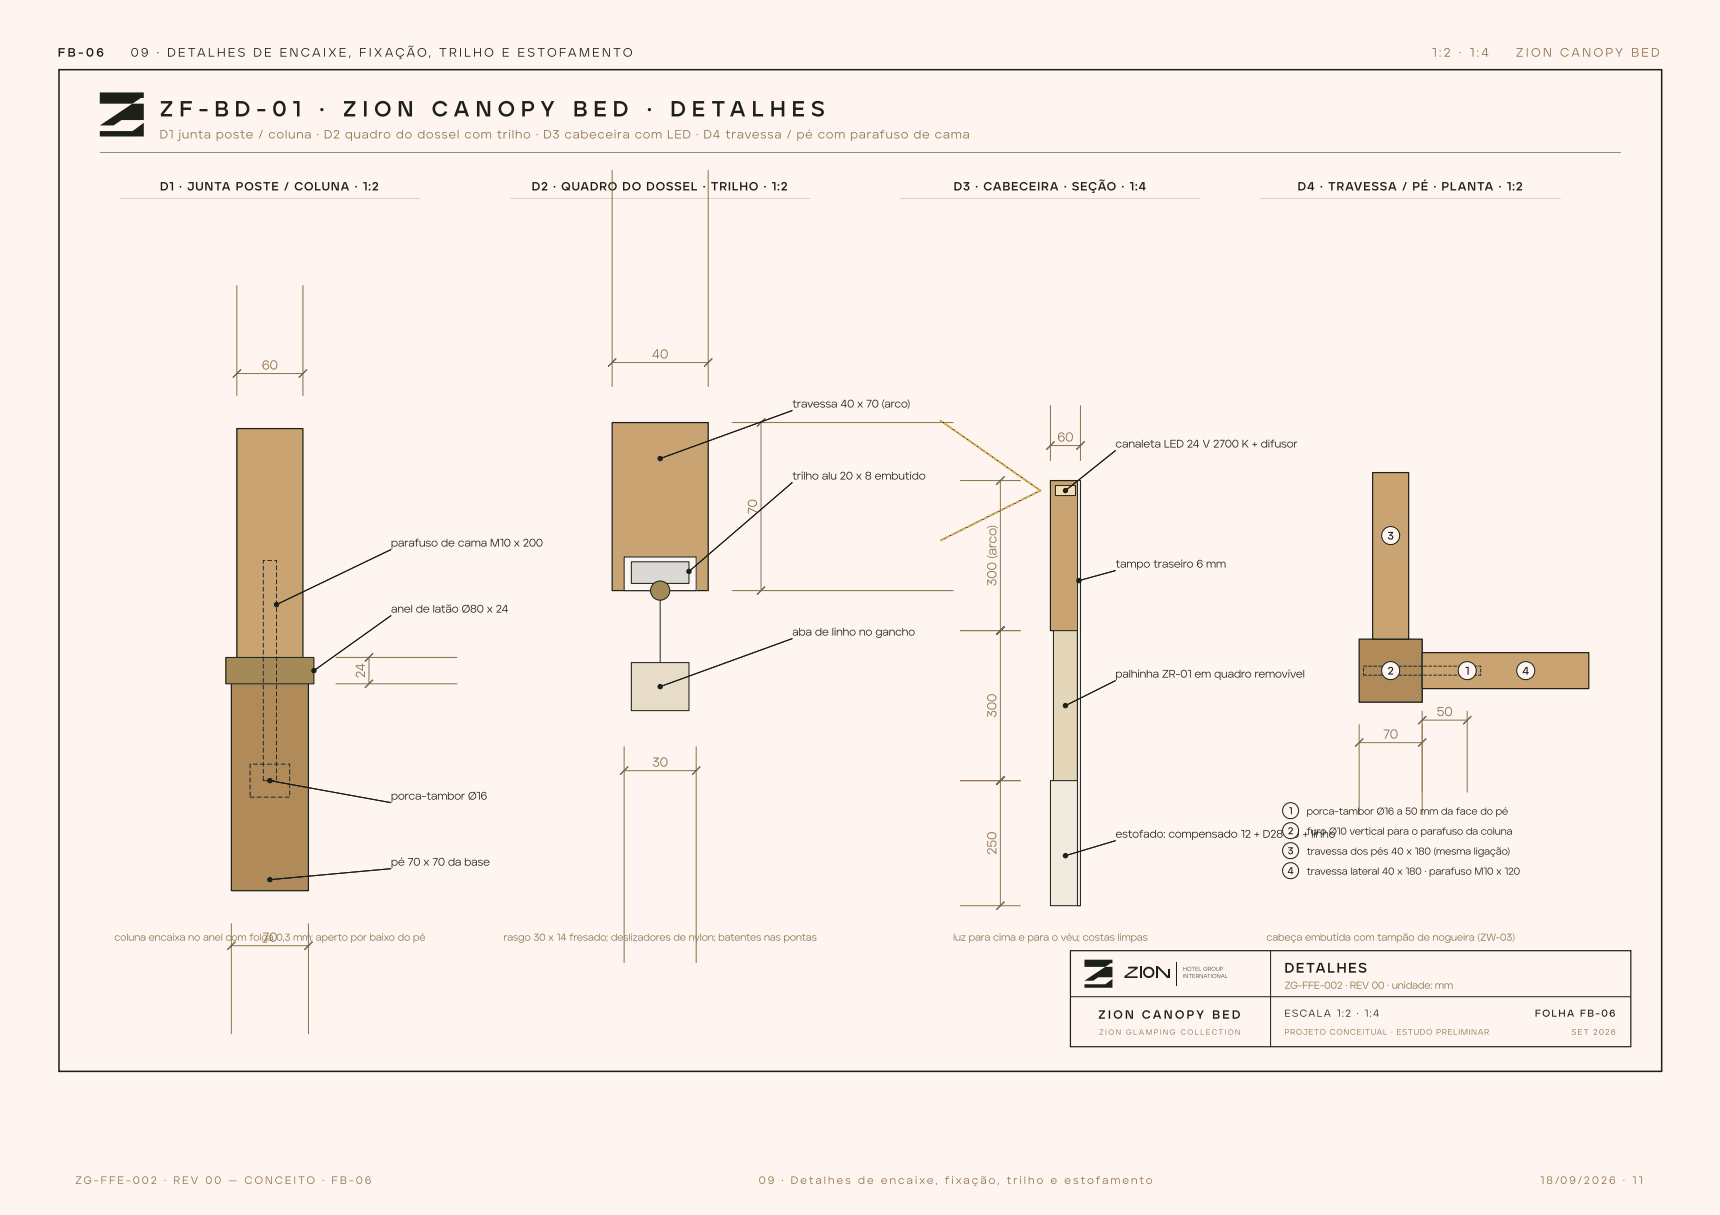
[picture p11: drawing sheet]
<svg xmlns="http://www.w3.org/2000/svg" width="297mm" height="210mm" viewBox="0 0 297 210" stroke-linecap="round" stroke-linejoin="round" font-family="sans-serif">
<g fill="#fef5f0">
<path d="M0 0h297v209.9h-297z"/>
<path d="M10.1 11.9h277v173.3h-277z"/>
</g>
<path d="M10.2 12h276.7v173.1h-276.7z" fill="none" stroke="#1b2117" stroke-width=".26"/>
<g fill="#1b2117">
<path d="M17.2 16h7.6v.9h-.5l-1.4 1h-5.7z"/>
<path d="M17.2 21.7l5.7-3.8h1.9v2.8h-3.8l-1.4 1z"/>
<path d="M17.2 22.6h5.7l1.9-1.4v2.4h-7.6z"/>
</g>
<path d="M17.2 26.3h262.7" fill="none" stroke="#1b2117" stroke-width=".17"/>
<path d="M184.8 164.2h96.8v16.6h-96.8z" fill="#fef5f0"/>
<path d="M184.8 164.2h96.8v16.6h-96.8z" fill="none" stroke="#1b2117" stroke-width=".21"/>
<path d="M184.8 172.2h96.8M219.4 164.2v16.6" fill="none" stroke="#1b2117" stroke-width=".17"/>
<g fill="#1b2117">
<path d="M187.3 165.8h4.8v.6h-.3l-1 .6h-3.5z"/>
<path d="M187.3 169.4l3.5-2.4h1.3v1.8h-2.4l-.9 .6z"/>
<path d="M187.3 170h3.6l1.2-.9v1.5h-4.8z"/>
<path d="M194.8 167h1.7v.3l-2 1.4h2v.2h-2.3v-.3l1.8-1.3h-1.2z"/>
<path d="M196.8 167h.3v1.9h-.3z"/>
</g>
<circle cx="198.4" cy="168" r=".82" fill="none" stroke="#1b2117" stroke-width=".32"/>
<g fill="#1b2117">
<path d="M199.6 167h.3v1.9h-.3z"/>
<path d="M199.7 167h.4l1.9 1.9h-.5z"/>
<path d="M201.8 167.6h.3v1.3h-.3z"/>
</g>
<path d="M203.2 166.1v4.2" fill="none" stroke="#1b2117" stroke-width=".17"/>
<path d="M20.7 34.3h51.8M88.1 34.3h51.8M155.5 34.3h51.8M217.7 34.3h51.8" fill="none" stroke="#ded6bf" stroke-width=".17"/>
<path d="M40 115.8h13.3v38.1h-13.3z" fill="#b08a58"/>
<path d="M40 115.8h13.3v38.1h-13.3z" fill="none" stroke="#1b2117" stroke-width=".21"/>
<path d="M40.9 74h11.4v41.8h-11.4z" fill="#c9a472"/>
<path d="M40.9 74h11.4v41.8h-11.4z" fill="none" stroke="#1b2117" stroke-width=".21"/>
<path d="M39 113.6h15.2v4.5h-15.2z" fill="#a48a57"/>
<path d="M39 113.6h15.2v4.5h-15.2z" fill="none" stroke="#1b2117" stroke-width=".17"/>
<g fill="#1b2117">
<path d="M46.6 134.8l.8 .1h-.7zM47.7 134h.1l-.1 .8zM47.7 132.8h.1l-.1 .8zM47.7 131.6h.1l-.1 .8zM47.7 130.3l.1 .1-.1 .8zM47.7 129.1l.1 .1-.1 .8zM47.7 127.9l.1 .1-.1 .7zM47.7 126.7l.1 .1-.1 .7zM47.7 125.5l.1 .1-.1 .7zM47.7 124.3l.1 .1-.1 .7zM47.7 123.1h.1l-.1 .8zM47.7 121.9h.1l-.1 .8zM47.7 120.7h.1l-.1 .8zM47.7 119.5h.1l-.1 .8zM47.7 118.2l.1 .1-.1 .8zM47.7 117l.1 .1-.1 .8zM47.7 115.8l.1 .1-.1 .8zM47.7 114.6l.1 .1-.1 .7zM47.7 113.4l.1 .1-.1 .7zM47.7 112.2l.1 .1-.1 .7zM47.7 111h.1l-.1 .8zM47.7 109.8h.1l-.1 .8zM47.7 108.6h.1l-.1 .8zM47.7 107.4h.1l-.1 .8zM47.7 106.1l.1 .1-.1 .8zM47.7 104.9l.1 .1-.1 .8zM47.7 103.7l.1 .1-.1 .8zM47.7 102.5l.1 .1-.1 .7zM47.7 101.3l.1 .1-.1 .7zM47.7 100.1l.1 .1-.1 .7zM47.7 98.9h.1l-.1 .8zM47.7 97.7h.1l-.1 .8zM47.4 96.8h.4v.5l-.1-.1v-.4l-.3 .1zM46.2 96.8h.8l-.8 .1zM45.4 96.8h.4h-.3v.6zM45.4 97.8h.1v.8zM45.4 99h.1v.8zM45.4 100.2h.1v.8zM45.4 101.4h.1v.8zM45.4 102.6h.1v.8zM45.4 103.8l.1 .1v.7zM45.4 105l.1 .1v.7zM45.4 106.2l.1 .1v.7zM45.4 107.4l.1 .1v.8zM45.4 108.6l.1 .1v.8zM45.4 109.8l.1 .1v.8zM45.4 111.1h.1v.8zM45.4 112.3h.1v.8zM45.4 113.5h.1v.8zM45.4 114.7h.1v.8zM45.4 115.9l.1 .1v.7zM45.4 117.1l.1 .1v.7zM45.4 118.3l.1 .1v.7zM45.4 119.5l.1 .1v.8zM45.4 120.7l.1 .1v.8zM45.4 121.9l.1 .1v.8zM45.4 123.2h.1v.8zM45.4 124.4h.1v.8zM45.4 125.6h.1v.8zM45.4 126.8h.1v.8zM45.4 128h.1v.8zM45.4 129.2l.1 .1v.7zM45.4 130.4l.1 .1v.7zM45.4 131.6l.1 .1v.7zM45.4 132.8l.1 .1v.8zM45.4 134l.1 .1v.8zM45.4 134.8l.8 .1h-.7z"/>
<path d="M44.3 137.7h.9l-.8 .1zM45.5 137.7h.9l-.8 .1zM46.8 137.7h.8l-.8 .1zM48 137.7h.8l-.8 .1zM49.2 137.7h.8l-.8 .1zM50 136.5l.1 .1-.1 .8zM50 135.3l.1 .1-.1 .8zM50 134.1l.1 .1-.1 .8zM50 132.9l.1 .1-.1 .7zM49.7 131.9h.4v.6h-.1v-.5l-.2 .1zM48.5 131.9l.8 .1-.7 .1zM47.3 131.9l.8 .1-.7 .1zM46.1 131.9l.8 .1-.7 .1zM44.9 131.9l.8 .1-.8 .1zM43.7 131.9l.8 .1-.8 .1zM43.1 131.9l.2 .1h-.1v.7zM43.1 133.1l.2 .1-.1 .8zM43.1 134.3l.2 .1-.1 .8zM43.1 135.5l.2 .1-.1 .8zM43.1 136.8h.2l-.1 .8zM43.1 137.7h.9l-.8 .1z"/>
</g>
<path d="M40.9 49.3v19M52.3 49.3v19M40.9 64.5h11.4M58 118.1h20.9M58 113.6h20.9M63.7 113.6v4.5M40 159.6v19M53.3 159.6v19M40 163.4h13.3" fill="none" stroke="#8b714e" stroke-width=".17"/>
<path d="M41.6 63.8l-1.4 1.4zM51.6 65.2l1.4-1.4zM54.2 115.8l13.3-9.5zM63 118.8l1.4-1.4zM63 114.3l1.4-1.4zM40.6 162.7l-1.3 1.4zM54 162.7l-1.4 1.4z" fill="#000"/>
<path d="M41.6 63.8l-1.4 1.4M53 63.8l-1.4 1.4M64.4 117.4l-1.4 1.4M64.4 112.9l-1.4 1.4M40.6 162.7l-1.3 1.4M54 162.7l-1.4 1.4" fill="none" stroke="#8b714e" stroke-width=".19"/>
<path d="M67.5 106.3l-13.3 9.5" fill="none" stroke="#1b2117" stroke-width=".17"/>
<circle cx="54.2" cy="115.8" r=".38" fill="#1b2117"/>
<g fill="none" stroke="#1b2117" stroke-width=".17">
<path d="M67.5 94.9l-19.8 9.5"/>
<circle cx="54.2" cy="115.8" r=".38"/>
</g>
<path d="M47.7 104.4l19.8-9.5z" fill="#000"/>
<circle cx="47.7" cy="104.4" r=".38" fill="#1b2117"/>
<g fill="none" stroke="#1b2117" stroke-width=".17">
<path d="M46.6 134.9l20.9 3.8"/>
<circle cx="47.7" cy="104.4" r=".38"/>
</g>
<path d="M46.6 134.9l20.9 3.8z" fill="#000"/>
<circle cx="46.6" cy="134.9" r=".38" fill="#1b2117"/>
<g fill="none" stroke="#1b2117" stroke-width=".17">
<path d="M67.5 150.1l-20.9 1.9"/>
<circle cx="46.6" cy="134.9" r=".38"/>
</g>
<path d="M46.6 152l20.9-1.9z" fill="#000"/>
<circle cx="46.6" cy="152" r=".38" fill="#1b2117"/>
<circle cx="46.6" cy="152" r=".38" fill="none" stroke="#1b2117" stroke-width=".17"/>
<path d="M105.7 73h16.6v29h-16.6z" fill="#c9a472"/>
<path d="M105.7 73h16.6v29h-16.6z" fill="none" stroke="#1b2117" stroke-width=".21"/>
<path d="M107.8 96.2h12.4v5.8h-12.4z" fill="#fef5f0"/>
<path d="M107.8 96.2h12.4v5.8h-12.4z" fill="none" stroke="#1b2117" stroke-width=".17"/>
<path d="M109 97h10v3.8h-10z" fill="#d9d9d6"/>
<path d="M109 97h10v3.8h-10z" fill="none" stroke="#1b2117" stroke-width=".17"/>
<circle cx="114" cy="102" r="1.66" fill="#a48a57"/>
<g fill="none" stroke="#1b2117" stroke-width=".17">
<path d="M114 103.7v19.1"/>
<circle cx="114" cy="102" r="1.66"/>
</g>
<path d="M109 114.5h10v8.3h-10z" fill="#e6dcc8"/>
<path d="M136.8 83.4l-17.8 15.3M109 114.5h10v8.3h-10z" fill="none" stroke="#1b2117" stroke-width=".17"/>
<path d="M105.7 29.5v37.3M122.3 29.5v37.3M105.7 62.6h16.6M126.4 73h38.2M131.4 73v29M126.4 102h38.2M107.8 129v37.3M107.8 133.1h12.4M120.2 129v37.3" fill="none" stroke="#8b714e" stroke-width=".17"/>
<path d="M105 63.3l1.4-1.4zM121.6 63.3l1.4-1.4zM130.7 73.7l1.4-1.4zM119 98.7l17.8-15.3zM130.7 102.7l1.4-1.4zM108.5 132.4l-1.4 1.4zM120.9 132.4l-1.4 1.4z" fill="#000"/>
<path d="M106.4 61.9l-1.4 1.4M123 61.9l-1.4 1.4M132.1 72.3l-1.4 1.4M132.1 101.3l-1.4 1.4M108.5 132.4l-1.4 1.4M120.9 132.4l-1.4 1.4" fill="none" stroke="#8b714e" stroke-width=".19"/>
<circle cx="119" cy="98.7" r=".38" fill="#1b2117"/>
<g fill="none" stroke="#1b2117" stroke-width=".17">
<path d="M136.8 110.3l-22.8 8.3"/>
<circle cx="119" cy="98.7" r=".38"/>
</g>
<path d="M114 118.6l22.8-8.3z" fill="#000"/>
<circle cx="114" cy="118.6" r=".38" fill="#1b2117"/>
<g fill="none" stroke="#1b2117" stroke-width=".17">
<path d="M136.8 70.9l-22.8 8.3"/>
<circle cx="114" cy="118.6" r=".38"/>
</g>
<path d="M114 79.2l22.8-8.3z" fill="#000"/>
<circle cx="114" cy="79.2" r=".38" fill="#1b2117"/>
<circle cx="114" cy="79.2" r=".38" fill="none" stroke="#1b2117" stroke-width=".17"/>
<path d="M181.4 83h5.2v25.9h-5.2z" fill="#c9a472"/>
<path d="M181.4 83h5.2v25.9h-5.2z" fill="none" stroke="#1b2117" stroke-width=".21"/>
<path d="M181.9 108.9h4.2v26h-4.2z" fill="#e4d6b8"/>
<path d="M181.9 108.9h4.2v26h-4.2z" fill="none" stroke="#1b2117" stroke-width=".17"/>
<path d="M181.4 134.9h5.2v21.6h-5.2z" fill="#f1ebdf"/>
<path d="M181.4 134.9h5.2v21.6h-5.2z" fill="none" stroke="#1b2117" stroke-width=".17"/>
<path d="M186.1 83h.5v73.5h-.5z" fill="#f6f1e8"/>
<path d="M186.1 83h.5v73.5h-.5z" fill="none" stroke="#1b2117" stroke-width=".17"/>
<path d="M182.3 83.9h3.4v1.7h-3.4z" fill="#f7e3b0"/>
<path d="M182.3 83.9h3.4v1.7h-3.4z" fill="none" stroke="#1b2117" stroke-width=".17"/>
<path d="M162.4 72.7l17.3 12z" fill="#000"/>
<path d="M179.1 84.3h.2l.5 .3a.17 .17 0 0 1 0 .2 .17 .17 0 0 1-.2 .1l-.5-.4zM178.2 83.8l.2-.1 .5 .3a.17 .17 0 0 1 .1 .3 .17 .17 0 0 1-.3 0l-.5-.4zM177.4 83.2l.2-.1 .5 .3a.17 .17 0 0 1 0 .3 .17 .17 0 0 1-.2 0l-.5-.3zM176.5 82.6l.2-.1 .5 .3a.17 .17 0 0 1 .1 .3 .17 .17 0 0 1-.3 0l-.5-.3zM175.7 82l.2-.1 .5 .3a.17 .17 0 0 1 0 .3 .17 .17 0 0 1-.2 0l-.5-.3zM174.8 81.4l.2-.1 .5 .3a.17 .17 0 0 1 .1 .3 .17 .17 0 0 1-.3 0l-.5-.3zM174 80.8l.2-.1 .5 .3a.17 .17 0 0 1 0 .3 .17 .17 0 0 1-.2 0l-.5-.3zM173.1 80.2l.2-.1 .5 .3a.17 .17 0 0 1 .1 .3 .17 .17 0 0 1-.3 0l-.5-.3zM172.3 79.6l.2-.1 .5 .3a.17 .17 0 0 1 0 .3 .17 .17 0 0 1-.2 0l-.5-.3zM171.5 79l.1-.1 .5 .4a.17 .17 0 0 1 .1 .2 .17 .17 0 0 1-.3 0l-.5-.3zM170.6 78.4l.2-.1 .5 .4a.17 .17 0 0 1 0 .2 .17 .17 0 0 1-.2 0l-.5-.3zM169.8 77.8l.1-.1 .5 .4a.17 .17 0 0 1 .1 .2 .17 .17 0 0 1-.3 0l-.5-.3zM168.9 77.2l.2-.1 .5 .4a.17 .17 0 0 1 0 .2 .17 .17 0 0 1-.2 .1l-.5-.4zM168.1 76.6h.1l.5 .3a.17 .17 0 0 1 .1 .2 .17 .17 0 0 1-.3 .1l-.5-.4zM167.2 76h.2l.5 .3a.17 .17 0 0 1 0 .2 .17 .17 0 0 1-.2 .1l-.5-.4zM166.4 75.4h.1l.5 .3a.17 .17 0 0 1 .1 .2 .17 .17 0 0 1-.3 .1l-.5-.4zM165.5 74.8h.2l.5 .3a.17 .17 0 0 1 0 .2 .17 .17 0 0 1-.2 .1l-.5-.4zM164.7 74.2h.1l.5 .3a.17 .17 0 0 1 .1 .2 .17 .17 0 0 1-.3 .1l-.4-.4zM163.8 73.6h.2l.5 .3a.17 .17 0 0 1 0 .2 .17 .17 0 0 1-.2 .1l-.5-.4zM163 73.1l.1-.1 .5 .3a.17 .17 0 0 1 .1 .2 .17 .17 0 0 1-.3 .1l-.4-.4zM162.2 72.6l.2-.1 .4 .2a.17 .17 0 0 1 0 .3 .17 .17 0 0 1-.2 0l-.4-.3z" fill="#e8b84a"/>
<path d="M162.4 93.4l17.3-8.7z" fill="#000"/>
<path d="M179.1 84.9l.5-.3a.17 .17 0 0 1 .2 .1 .17 .17 0 0 1-.1 .2l-.5 .3-.2-.1zM178.1 85.3l.6-.2a.17 .17 0 0 1 .2 0 .17 .17 0 0 1-.1 .3l-.5 .2-.2-.1zM177.2 85.8l.5-.3a.17 .17 0 0 1 .3 .1 .17 .17 0 0 1-.1 .2l-.5 .3-.2-.1zM176.3 86.3l.5-.3a.17 .17 0 0 1 .2 .1 .17 .17 0 0 1 0 .2l-.6 .2-.1-.1zM175.4 86.7l.5-.3a.17 .17 0 0 1 .2 .1 .17 .17 0 0 1-.1 .3l-.5 .2-.2-.1zM174.4 87.2l.5-.3a.17 .17 0 0 1 .3 .1 .17 .17 0 0 1-.1 .2l-.5 .3-.2-.1zM173.5 87.6l.5-.2a.17 .17 0 0 1 .3 .1 .17 .17 0 0 1-.1 .2l-.6 .2-.1-.1zM172.6 88.1l.5-.3a.17 .17 0 0 1 .2 .1 .17 .17 0 0 1-.1 .2l-.5 .3-.1-.1zM171.6 88.6l.6-.3a.17 .17 0 0 1 .2 .1 .17 .17 0 0 1-.1 .2l-.5 .3-.2-.1zM170.7 89l.5-.2a.17 .17 0 0 1 .3 0 .17 .17 0 0 1-.1 .3l-.5 .2-.2-.1zM169.8 89.5l.5-.3a.17 .17 0 0 1 .2 .1 .17 .17 0 0 1 0 .2l-.6 .3-.1-.1zM168.9 90l.5-.3a.17 .17 0 0 1 .2 .1 .17 .17 0 0 1-.1 .2l-.5 .3-.2-.1zM167.9 90.4l.6-.2a.17 .17 0 0 1 .2 0 .17 .17 0 0 1-.1 .3l-.5 .2-.2-.1zM167 90.9l.5-.3a.17 .17 0 0 1 .3 .1 .17 .17 0 0 1-.1 .2l-.5 .3-.2-.1zM166.1 91.4l.5-.3a.17 .17 0 0 1 .2 .1 .17 .17 0 0 1 0 .2l-.6 .2-.1-.1zM165.2 91.8l.5-.3a.17 .17 0 0 1 .2 .1 .17 .17 0 0 1-.1 .3l-.5 .2-.2-.1zM164.2 92.3l.5-.3a.17 .17 0 0 1 .3 .1 .17 .17 0 0 1-.1 .2l-.5 .3-.2-.1zM163.3 92.7l.5-.2a.17 .17 0 0 1 .3 .1 .17 .17 0 0 1-.1 .2l-.6 .2-.1-.1zM162.4 93.2l.5-.3a.17 .17 0 0 1 .2 .1 .17 .17 0 0 1-.1 .2l-.5 .3-.1-.1z" fill="#e8b84a"/>
<path d="M181.4 70.1v9.5M181.4 77h5.2M186.6 70.1v9.5M165.8 83h10.4M172.7 83v73.5M165.8 108.9h10.4M165.8 134.9h10.4M165.8 156.5h10.4" fill="none" stroke="#8b714e" stroke-width=".17"/>
<path d="M180.7 77.7l1.4-1.4zM185.9 77.7l1.4-1.4zM172.1 83.7l1.3-1.4zM184 84.7l8.6-6.9zM172.1 109.6l1.3-1.4zM172.1 135.5l1.3-1.3zM172.1 157.1l1.3-1.3z" fill="#000"/>
<path d="M182.1 76.3l-1.4 1.4M187.3 76.3l-1.4 1.4M173.4 82.3l-1.3 1.4M173.4 108.2l-1.3 1.4M173.4 134.2l-1.3 1.3M173.4 155.8l-1.3 1.3" fill="none" stroke="#8b714e" stroke-width=".19"/>
<path d="M192.6 77.8l-8.6 6.9" fill="none" stroke="#1b2117" stroke-width=".17"/>
<circle cx="184" cy="84.7" r=".38" fill="#1b2117"/>
<g fill="none" stroke="#1b2117" stroke-width=".17">
<path d="M192.6 117.6l-8.6 4.3"/>
<circle cx="184" cy="84.7" r=".38"/>
</g>
<path d="M184 121.9l8.6-4.3z" fill="#000"/>
<circle cx="184" cy="121.9" r=".38" fill="#1b2117"/>
<g fill="none" stroke="#1b2117" stroke-width=".17">
<path d="M192.6 145.2l-8.6 2.6"/>
<circle cx="184" cy="121.9" r=".38"/>
</g>
<path d="M184 147.8l8.6-2.6z" fill="#000"/>
<circle cx="184" cy="147.8" r=".38" fill="#1b2117"/>
<g fill="none" stroke="#1b2117" stroke-width=".17">
<path d="M192.6 98.6l-6.3 1.7"/>
<circle cx="184" cy="147.8" r=".38"/>
</g>
<path d="M186.3 100.3l6.3-1.7z" fill="#000"/>
<circle cx="186.3" cy="100.3" r=".38" fill="#1b2117"/>
<circle cx="186.3" cy="100.3" r=".38" fill="none" stroke="#1b2117" stroke-width=".17"/>
<path d="M234.7 110.4h10.9v10.9h-10.9z" fill="#b08a58"/>
<path d="M234.7 110.4h10.9v10.9h-10.9z" fill="none" stroke="#1b2117" stroke-width=".21"/>
<path d="M245.6 112.7h28.8v6.3h-28.8z" fill="#c9a472"/>
<path d="M245.6 112.7h28.8v6.3h-28.8z" fill="none" stroke="#1b2117" stroke-width=".21"/>
<path d="M237 81.6h6.3v28.8h-6.3z" fill="#c9a472"/>
<path d="M237 81.6h6.3v28.8h-6.3z" fill="none" stroke="#1b2117" stroke-width=".21"/>
<g fill="#1b2117">
<path d="M236.3 116.6h.6l-.6 .1zM237.1 116.6h.7l-.6 .1zM238 116.6h.7l-.6 .1zM238.9 116.6h.6l-.6 .1zM239.7 116.6h.7l-.6 .1zM240.6 116.6h.7l-.6 .1zM241.5 116.6h.6l-.6 .1zM242.3 116.6h.7l-.6 .1zM243.2 116.6h.6l-.5 .1zM244.1 116.6h.6l-.6 .1zM244.9 116.6h.7l-.6 .1zM245.8 116.6h.6l-.6 .1zM246.6 116.6h.7l-.6 .1zM247.5 116.6h.7l-.6 .1zM248.4 116.6h.6l-.6 .1zM249.2 116.6h.7l-.6 .1zM250.1 116.6h.7l-.6 .1zM251 116.6h.6l-.6 .1zM251.8 116.6h.7l-.6 .1zM252.7 116.6h.7l-.6 .1zM253.6 116.6h.6l-.6 .1zM254.4 116.6h.7l-.6 .1zM255.3 116.6h.4l-.1-.2 .2 .1-.1 .2h-.4zM255.6 115.5l.2 .1-.1 .6zM255.3 115h.5v.3l-.2-.1 .1-.1h-.4zM254.4 115l.7 .1h-.6zM253.6 115l.6 .1h-.6zM252.7 115l.7 .1h-.6zM251.8 115l.7 .1h-.6zM251 115l.6 .1h-.6zM250.1 115l.7 .1h-.6zM249.2 115l.7 .1h-.6zM248.4 115l.6 .1h-.6zM247.5 115l.7 .1h-.6zM246.6 115l.7 .1h-.6zM245.8 115l.6 .1h-.6zM244.9 115l.7 .1h-.6zM244.1 115l.6 .1h-.6zM243.2 115l.6 .1h-.5zM242.3 115l.7 .1h-.6zM241.5 115l.6 .1h-.6zM240.6 115l.7 .1h-.6zM239.7 115l.7 .1h-.6zM238.9 115l.6 .1h-.6zM238 115l.7 .1h-.6zM237.1 115l.7 .1h-.6zM236.3 115l.6 .1h-.6zM235.4 115l.7 .1h-.6zM235.4 115.4h.2l-.1 .6zM235.4 116.2l.2 .1-.1 .3 .5-.1 .1 .2h-.7z"/>
<path d="M253.9 116.9l.4-.3 .1 .1-.5 .3zM253.1 117h.5v.2l-.6-.1zM252.3 116.6l.1-.1 .4 .4-.1 .1zM252 115.8h.2l.1 .4-.2 .1zM252.4 114.9l.1 .1-.2 .4h-.2zM252.7 114.7l.5-.2v.2l-.4 .1zM253.6 114.5l.5 .3-.1 .1-.4-.2zM254.3 115.1l.1-.1 .2 .5h-.1zM254.5 115.8h.2l-.1 .6-.2-.1z"/>
<path d="M240.6 116.9l.4-.3 .2 .1-.5 .3zM239.9 117h.4l.1 .2-.6-.1zM239.1 116.6l.1-.1 .4 .4-.1 .1zM238.8 115.8h.2v.4l-.1 .1zM239.2 114.9l.1 .1-.3 .4h-.1zM239.5 114.7l.5-.2v.2l-.4 .1zM240.4 114.5l.5 .3-.1 .1-.5-.2zM241 115.1l.2-.1 .2 .5h-.1zM241.3 115.8h.2l-.2 .6-.1-.1z"/>
</g>
<path d="M234.7 125.2v15.5M234.7 128.3h10.9M245.6 122.8v17.9M245.6 124.4h7.8M253.4 122.8v14" fill="none" stroke="#8b714e" stroke-width=".17"/>
<path d="M234 129l1.4-1.4zM244.9 129l1.4-1.4zM246.3 123.7l-1.4 1.4zM254.1 123.7l-1.4 1.4z" fill="#000"/>
<path d="M235.4 127.6l-1.4 1.4M246.3 127.6l-1.4 1.4M246.3 123.7l-1.4 1.4M254.1 123.7l-1.4 1.4" fill="none" stroke="#8b714e" stroke-width=".19"/>
<circle cx="253.4" cy="115.8" r="1.56" fill="#fef5f0"/>
<circle cx="253.4" cy="115.8" r="1.56" fill="none" stroke="#1b2117" stroke-width=".17"/>
<circle cx="240.1" cy="115.8" r="1.56" fill="#fef5f0"/>
<circle cx="240.1" cy="115.8" r="1.56" fill="none" stroke="#1b2117" stroke-width=".17"/>
<circle cx="240.1" cy="92.5" r="1.56" fill="#fef5f0"/>
<circle cx="240.1" cy="92.5" r="1.56" fill="none" stroke="#1b2117" stroke-width=".17"/>
<circle cx="263.5" cy="115.8" r="1.56" fill="#fef5f0"/>
<circle cx="263.5" cy="115.8" r="1.56" fill="none" stroke="#1b2117" stroke-width=".17"/>
<circle cx="222.9" cy="140" r="1.38" fill="#fef5f0"/>
<circle cx="222.9" cy="140" r="1.38" fill="none" stroke="#1b2117" stroke-width=".17"/>
<circle cx="222.9" cy="143.5" r="1.38" fill="#fef5f0"/>
<circle cx="222.9" cy="143.5" r="1.38" fill="none" stroke="#1b2117" stroke-width=".17"/>
<circle cx="222.9" cy="147" r="1.38" fill="#fef5f0"/>
<circle cx="222.9" cy="147" r="1.38" fill="none" stroke="#1b2117" stroke-width=".17"/>
<circle cx="222.9" cy="150.4" r="1.38" fill="#fef5f0"/>
<circle cx="222.9" cy="150.4" r="1.38" fill="none" stroke="#1b2117" stroke-width=".17"/>
<g font-size="3.8" fill="#1b2117">
<text x="27.6" y="20.1">Z F - B D - 0</text>
<text x="50.5" y="20.1">1</text>
<text x="55.1" y="20.1">·</text>
<text x="59.2" y="20.1">Z I O N</text>
<text x="74.6" y="20.1">C A N O P Y</text>
<text x="99" y="20.1">B E D</text>
<text x="111.7" y="20.1">·</text>
<text x="115.8" y="20.1">D E T A L H E S</text>
</g>
<text font-size="2.4" fill="#1b2117" x="221.8" y="168">DETALHES</text>
<g font-size="2.2" fill="#8b714e">
<text x="45.2" y="63.8">60</text>
<text x="112.6" y="61.9">40</text>
<text x="182.6" y="76.3">60</text>
<text x="130.7" y="88.8" transform="rotate(-90 130.7 88.8)">70</text>
<text x="172.1" y="101.2" transform="rotate(-90 172.1 101.2)">300 (arco)</text>
<text x="63" y="117.1" transform="rotate(-90 63 117.1)">24</text>
<text x="172.1" y="124" transform="rotate(-90 172.1 124)">300</text>
<text x="248.1" y="123.7">50</text>
<text x="238.8" y="127.6">70</text>
<text x="112.6" y="132.4">30</text>
<text x="172.1" y="147.7" transform="rotate(-90 172.1 147.7)">250</text>
<text x="45.3" y="162.7">70</text>
</g>
<g font-size="2.1" fill="#1b2117">
<text x="10" y="9.8">F B - 0</text>
<text x="16.6" y="9.8">6</text>
<text x="22.6" y="9.8">0</text>
<text x="24.3" y="9.8">9 · D E TA L H E S D E E N CA I X E , F I X AÇÃO, T R I L H O E E S TO FA M E N TO</text>
<text x="27.6" y="32.9">D1 · JUNTA POSTE / COLUNA · 1:2</text>
<text x="91.8" y="32.9">D2 · QUADRO DO DOSSEL ·</text>
<text x="122.7" y="32.9">TRILHO · 1:2</text>
<text x="164.7" y="32.9">D3 · CABECEIRA · SEÇÃO · 1:4</text>
<text x="224.1" y="32.9">D4 · TRAVESSA / PÉ · PLANTA · 1:2</text>
<text x="189.6" y="176">Z I O N CA N O PY B E D</text>
</g>
<g font-size="2.1" fill="#8b714e">
<text x="247.3" y="9.8">1 : 2 · 1 : 4</text>
<text x="261.8" y="9.8">Z I O N CA N O PY B E D</text>
<text x="27.6" y="23.9">D1 junta poste / coluna · D2 quadro do dossel com trilho · D3 cabeceira com LED · D4 travessa / pé com parafuso de cama</text>
</g>
<g font-size="1.9" fill="#1b2117">
<text x="136.8" y="70.4">travessa 40 x 70 (arco)</text>
<text x="192.6" y="77.3">canaleta LED 24 V 2700 K + difusor</text>
<text x="136.8" y="82.8">trilho alu 20 x 8 embutido</text>
<text x="67.5" y="94.4">parafuso de cama M10 x 200</text>
<text x="239.6" y="93.2">3</text>
<text x="192.6" y="98">tampo traseiro 6 mm</text>
<text x="67.5" y="105.8">anel de latão Ø80 x 24</text>
<text x="136.8" y="109.8">aba de linho no gancho</text>
<text x="192.6" y="117.1">palhinha ZR-01 em quadro removível</text>
<text x="239.6" y="116.5">2</text>
<text x="253" y="116.5">1</text>
<text x="262.9" y="116.5">4</text>
<text x="67.5" y="138.1">porca-tambor Ø16</text>
<text x="67.5" y="149.5">pé 70 x 70 da base</text>
<text x="192.6" y="144.7">estofado: compensado 12 + D28</text>
<text x="222.1" y="144.7">30 + linho</text>
</g>
<g font-size="1.9" fill="#8b714e">
<text x="13" y="204.5">ZG - F F E - 0</text>
<text x="24.5" y="204.5">0</text>
<text x="26" y="204.5">2 · R E V 0</text>
<text x="37" y="204.5">0 — C O N C E I TO · F B - 0</text>
<text x="63" y="204.5">6</text>
<text x="131" y="204.5">0</text>
<text x="132.6" y="204.5">9 · D e t a l h e s d e e n c a i xe , f i xa ç ã o , t r i l h o e e s t o f a m e n t o</text>
<text x="265.9" y="204.5">1</text>
<text x="267" y="204.5">8 /0</text>
<text x="271" y="204.5">9 / 2</text>
<text x="274.9" y="204.5">0</text>
<text x="276.5" y="204.5">2</text>
<text x="277.9" y="204.5">6 · 1</text>
<text x="282.9" y="204.5">1</text>
</g>
<g font-size="1.7" fill="#1b2117">
<text x="222.5" y="140.7">1</text>
<text x="225.6" y="140.7">porca-tambor Ø16 a 50 mm da face do pé</text>
<text x="222.4" y="147.6">3</text>
<text x="222.4" y="144.1">2</text>
<text x="225.6" y="144.2">furo Ø10 vertical para o parafuso da coluna</text>
<text x="225.6" y="147.6">travessa dos pés 40 x 180 (mesma ligação)</text>
<text x="222.3" y="151">4</text>
<text x="225.6" y="151.1">travessa lateral 40 x 180 · parafuso M10 x 120</text>
<text x="221.8" y="175.6">ESCALA 1:2 · 1:4</text>
<text x="265.1" y="175.6">FOLHA FB-06</text>
</g>
<g font-size="1.7" fill="#8b714e">
<text x="19.7" y="162.5">coluna encaixa no anel c</text>
<text x="40" y="162.5">om folga 0,3 mm</text>
<text x="53.7" y="162.5">; aperto por baixo do pé</text>
<text x="87" y="162.5">rasgo 30 x 14 fresado; deslizadores de nylon; batentes nas pontas</text>
<text x="164.6" y="162.5">luz para cima e para o véu; costas limpas</text>
<text x="218.7" y="162.5">cabeça embutida com tampão de nogueira (ZW-03)</text>
<text x="221.8" y="170.8">ZG-FFE-002 · REV 00 · unidade: mm</text>
</g>
<g font-size="1.4" fill="#8b714e">
<text x="221.8" y="178.7">PROJETO CONCEITUAL · ESTUDO PRELIMINAR</text>
<text x="271.4" y="178.7">SET 2026</text>
</g>
<text font-size="1.3" fill="#8b714e" x="189.8" y="178.7">Z I O N G L A M P I N G C O L L E CT I O N</text>
<g font-size="1" fill="#1b2117">
<text x="204.3" y="167.7">HOTEL GROUP</text>
<text x="204.3" y="168.9">INTERNATIONAL</text>
</g>
</svg>
